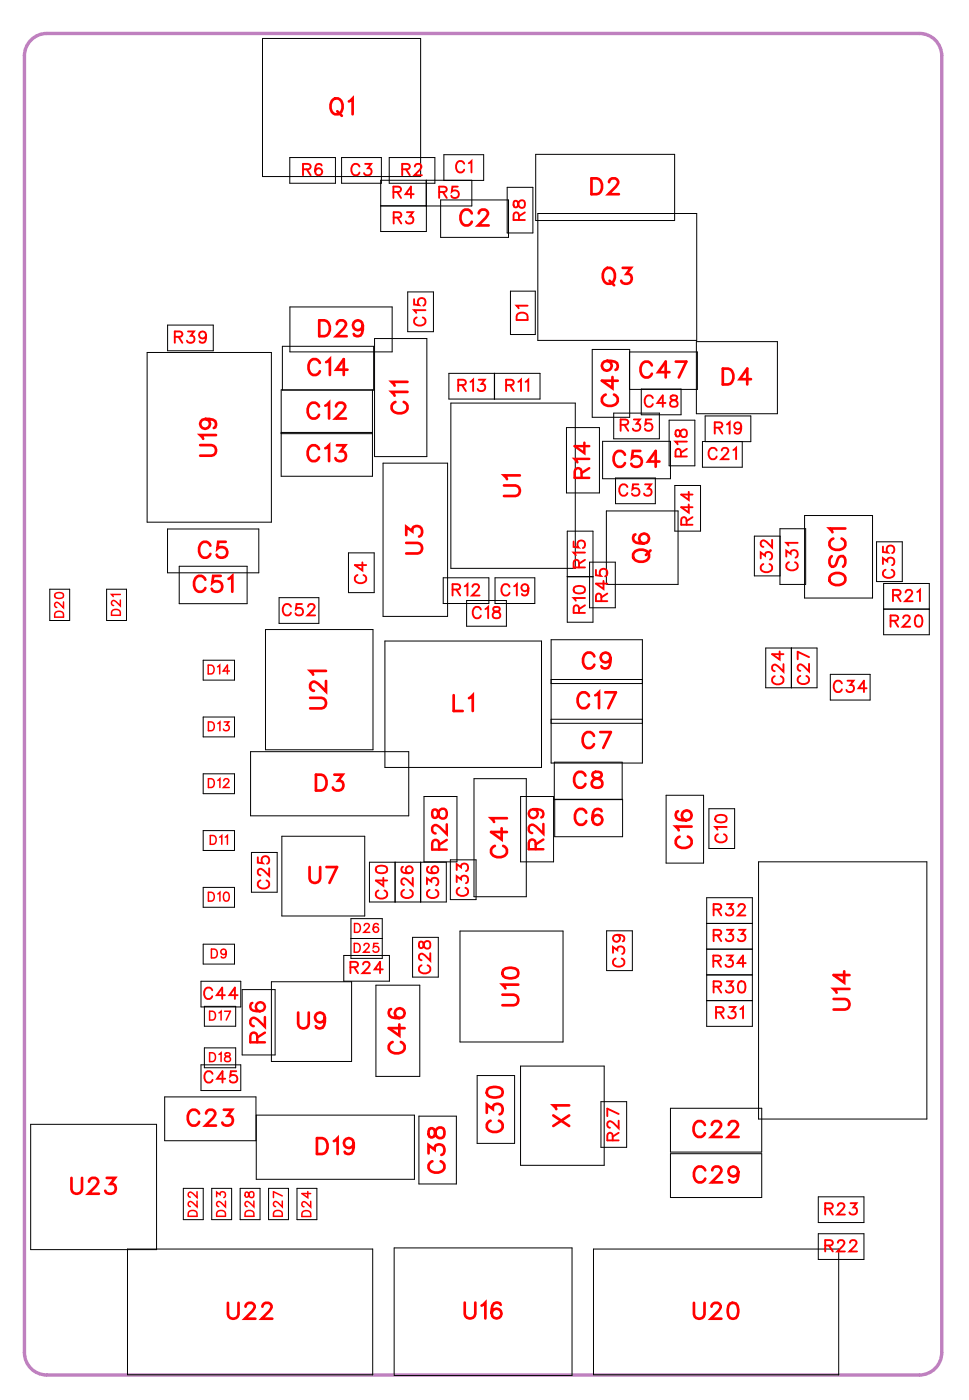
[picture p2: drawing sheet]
<svg xmlns="http://www.w3.org/2000/svg" width="43mm" height="63mm" viewBox="0 0 43 63" stroke-linecap="round" stroke-linejoin="round" font-family="sans-serif">
<path d="M1.4 1.8l.3-.2 .4-.1h39a1 1 0 0 1 1 1v58a1 1 0 0 1-1 1h-39a1 1 0 0 1-1-1v-58l.1-.4z" fill="none" stroke="#bf80bf" stroke-width=".15"/>
<g fill="none" stroke="#000" stroke-width=".04">
<path d="M6.6 15.8h5.5v7.6h-5.5zM7.5 14.5h2v1.2h-2zM11.7 1.7h7.1v6.2h-7.1zM12.6 17.4h4v3.9h-4zM12.6 19.4h4M12.6 19.3h4M12.6 15.5h4.1v1.9h-4.1zM13 7h2v1.2h-2zM13 13.7h4.5v2h-4.5zM15.3 7h1.7v1.2h-1.7zM16.7 15.1h2.4v5.3h-2.4zM17.4 7h2v1.2h-2z"/>
<path d="M18.2 13.1h1.2v1.7h-1.2zM19 8.1l.1 2.3h-2.1v-2.3h4.6v-1.2h-1.8v1.2M19.7 8.9h3v1.7h-3zM20.1 16.7h4v1.1h-4zM20.2 18h5.5v7.4h-5.5zM21.1 8.1v1.1h-4.1M22.1 16.7v1.1M22.7 8.4h1.1v2h-1.1zM22.8 13h1.1v2h-1.1zM23.9 6.9h6.3v3h-6.3zM24 9.5h7.1v5.7h-7.1zM25.3 19.1h1.5v2.9h-1.5z"/>
<path d="M26.5 15.6h1.6v3.1h-1.6zM26.9 19.7h3.1v1.7h-3.1zM27.4 18.5h2.1v1.1h-2.1zM28.1 15.7h3.1v1.7h-3.1M28.7 17.4h1.7v1.2h-1.7zM29.9 18.8h1.2v2h-1.2zM31.1 15.3h3.6v3.2h-3.6zM33.2 19.7v1.2h-1.8v-1.2l2.2 .1v-1.2h-2.1v1.2M2.2 26.4h.9v1.4h-.9zM4.8 26.4h.9v1.4h-.9zM7.5 23.7h4.1v1.9h-4.1zM8 25.3h3v1.7h-3z"/>
<path d="M9.1 29.5h1.4v.9h-1.4zM9.1 32.1h1.4v.9h-1.4zM9.1 34.6h1.4v.9h-1.4zM9.1 37.1h1.4v.9h-1.4zM9.1 39.7h1.4v.9h-1.4zM11.2 33.6h7.1v2.9h-7.1zM11.2 38.1h1.2v1.8h-1.2zM11.9 28.2h4.8v5.3h-4.8zM12.5 26.7h1.8v1.2h-1.8zM12.6 37.4h3.7v3.6h-3.7zM15.6 24.7h1.1v1.8h-1.1zM17.1 20.7h2.9v6.9h-2.9z"/>
<path d="M17.2 28.7h7v5.6h-7zM17.7 38.6v1.7M18.8 38.6v1.7M19 38.5v-2.9h1.4v2.9l-3.9 .1v1.7h3.4v-1.7M19.8 25.8h2.1v1.2h-2.1zM20.1 38.5h1.2v1.7h-1.2zM20.9 26.9h1.7v1.1h-1.7zM21.2 34.8h2.3v5.3h-2.3zM22.1 25.8h1.8v1.2h-1.8zM23.3 35.6h1.4v2.9h-1.4zM24.6 28.6h4.1v5.5h-4.1zM24.6 32.2h4.1"/>
<path d="M24.6 30.6h4.1M24.6 32.3h4.1M24.6 30.4h4.1M24.8 35.8l3-.1v1.7h-3v-3.3h3v1.7M25.4 23.8h1.1v4h-1.1zM25.4 25.8h1.1M26.4 25.1h1.1v2.1h-1.1zM27.1 22.9h3.2v3.2h-3.2zM27.5 21.4h1.8v1.1h-1.8zM29.8 35.6h1.6v3h-1.6zM30.2 21.7h1.1v2.1h-1.1zM31.7 36.2h1.1v1.7h-1.1z"/>
<path d="M33.9 38.5h7.5v11.5h-7.5zM34.2 29h2.3v1.8h-2.3zM34.9 23.6h1.1v2.5h-1.1zM34.9 24h-1.2v1.8h1.2M35.4 29v1.8M36 23.1h3v3.6h-3zM37.1 30.2h1.8v1.1h-1.8zM39.2 24.2h1.1v1.8h-1.1zM39.5 26.1h2v2.3h-2zM39.5 27.2h2M1.4 50.3h5.6v5.6h-5.6zM5.7 55.9h11v5.6h-11z"/>
<path d="M7.4 49.1h4v1.9h-4zM8.2 53.1h.9v1.4h-.9zM9 43.9h1.8v1.1h-1.8zM9 47.6h1.8v1.2h-1.8zM9.1 42.2h1.4v.9h-1.4zM9.1 45h1.4v.9h-1.4zM9.1 46.9h1.4v.9h-1.4zM9.5 53.1h.9v1.4h-.9zM10.7 53.1h.9v1.4h-.9zM10.8 44.3h1.5v2.9h-1.5zM11.5 49.9h7v2.8h-7zM12 53.1h.9v1.4h-.9z"/>
<path d="M12.1 43.9h3.6v3.6h-3.6zM13.3 53.1h.9v1.4h-.9zM15.4 42.7h2v1.2h-2zM15.7 41.1h1.4v1.8h-1.4zM15.7 42h1.4M16.8 44.1h2v4h-2zM17.6 55.8h8v5.7h-8zM18.4 41.9h1.2v1.8h-1.2zM18.7 49.9h1.7v3.1h-1.7zM20.6 41.6h4.6v5h-4.6zM21.3 48.1h1.7v3h-1.7zM23.3 47.7h3.7v4.4h-3.7z"/>
<path d="M26.5 55.9h11v5.6h-11zM26.9 49.3h1.1v2h-1.1zM27.1 41.6h1.2v1.8h-1.2zM30 49.6h4v1.9h-4zM30 51.6h4v2h-4zM31.6 40.1h2v5.8h-2zM31.6 44.8h2M31.6 43.6h2M31.6 41.3h2M31.6 42.5h2M36.6 53.5h2v1.2h-2zM36.6 55.2h2v1.1h-2z"/>
</g>
<g fill="none" stroke="#f00" stroke-width=".08">
<path d="M7.8 15.1l.3-.1 .1-.1-.4-.1v.5M8 15.1l.2 .2M8.4 14.8h.3l-.2 .2a.18 .18 0 0 1 .2 .3 .17 .17 0 0 1-.3-.1M9.2 15a.16 .16 0 0 1-.2 .1 .16 .16 0 0 1-.1-.2 .16 .16 0 0 1 .3 0l-.1 .4h-.2M13.5 7.6l.3-.1 .1-.1-.4-.1v.5M13.7 7.6l.2 .2M14.4 7.4a.22 .22 0 0 0-.3 .2 .22 .22 0 0 0 .3 .2 .16 .16 0 0 0-.1-.3 .16 .16 0 0 0-.2 .2M16.1 7.4a.19 .19 0 0 0-.2-.1 .19 .19 0 0 0-.2 .2v.1a.19 .19 0 0 0 .2 .2 .19 .19 0 0 0 .2-.1M16.3 7.3h.3l-.2 .2a.18 .18 0 0 1 .2 .3 .17 .17 0 0 1-.3-.1M17.6 8.6h.3v-.2l-.3-.1v.6M17.6 9.7h.3v-.1l-.3-.1v.5M17.8 8.6l.1 .3"/>
<path d="M17.8 9.7l.1 .3M18 7.6l.3-.1v-.1l-.3-.1v.5M18.1 7.6l.2 .2M18.2 9.5h.3l-.2 .2a.17 .17 0 0 1 .1 .3 .17 .17 0 0 1-.3-.1M18.5 8.7h-.4l.3-.4v.6M18.5 13.4v.2h.2a.18 .18 0 0 1 0-.2 .18 .18 0 0 1 .3 0 .18 .18 0 0 1-.1 .3M18.5 7.4l.2-.1 .1 .2-.3 .3h.4M18.6 14.2a.19 .19 0 0 0-.1 .2 .19 .19 0 0 0 .2 .2h.1a.19 .19 0 0 0 .2-.2 .19 .19 0 0 0-.1-.2M19 13.9h-.5l.1 .1M19.6 8.6h.3l.1-.2-.4-.1v.6M19.8 8.6l.2 .3M20.5 8.3h-.3v.3a.18 .18 0 0 1 .3 0 .18 .18 0 0 1-.1 .2 .18 .18 0 0 1-.2 0"/>
<path d="M20.5 17.2h.3v-.1l-.3-.1v.5M20.7 17.2l.1 .3M20.7 7.3a.19 .19 0 0 0-.2-.1 .19 .19 0 0 0-.1 .2v.1a.19 .19 0 0 0 .1 .2 .19 .19 0 0 0 .2-.1M21 7.3l.1-.1v.5M21 17.1l.1-.1v.5M21.4 17h.3l-.2 .2a.17 .17 0 0 1 .1 .2 .17 .17 0 0 1-.3 0M22.6 17.2h.3l.1-.1-.4-.1v.5M22.8 17.2l.2 .3M23 9v.2l.1 .1 .2-.3a.17 .17 0 0 1 .2 .1 .17 .17 0 0 1-.2 .2l-.2-.3zM23.2 14h.3l.1 .3h-.5zM23.2 17.1l.1-.1v.5M23.2 9.8v-.3h-.2v.3h.5"/>
<path d="M23.5 9.5l-.3 .2M23.5 17.1l.1-.1v.5M23.6 13.7h-.5l.1 .1M27.7 19h.3l.1-.1-.4-.1v.5M27.9 19l.2 .3M28.3 18.8h.3l-.1 .2a.17 .17 0 0 1 .1 .2 .17 .17 0 0 1-.3 0M29.1 18.8h-.2l-.1 .2a.18 .18 0 0 1 .3 0 .18 .18 0 0 1 0 .2 .18 .18 0 0 1-.3 0M29.2 17.8a.19 .19 0 0 0-.2-.1 .19 .19 0 0 0-.2 .2v.1a.19 .19 0 0 0 .2 .2 .19 .19 0 0 0 .2-.1M29.7 18h-.3l.2-.3v.5M30 17.7v.2l.3 .1a.17 .17 0 0 1-.2 .2 .17 .17 0 0 1-.2-.2l.4-.2-.1-.1zM30.2 19.3v.2h.1l.2-.3a.17 .17 0 0 1 .2 .2 .17 .17 0 0 1-.2 .1l-.1-.2zM30.7 19.8h-.5l.1 .1"/>
<path d="M31.9 19.1h.3l.1-.1-.4-.1v.5M32.1 19.1l.2 .3M32.5 19l.1-.1v.5M33.1 19.1a.16 .16 0 0 1-.2 .1 .16 .16 0 0 1 0-.3 .16 .16 0 0 1 .2 .1v.4l-.3-.1M11.5 38.3v.3h.2a.18 .18 0 0 1 0-.3 .18 .18 0 0 1 .3 .1 .18 .18 0 0 1-.1 .2M11.6 39.4a.19 .19 0 0 0-.1 .2 .19 .19 0 0 0 .2 .1h.1a.19 .19 0 0 0 .2-.1 .19 .19 0 0 0-.1-.2M12 38.8v.4l-.3-.3-.2 .1 .1 .1M13 27.1a.19 .19 0 0 0-.2-.1 .19 .19 0 0 0-.2 .2v.1a.19 .19 0 0 0 .2 .2 .19 .19 0 0 0 .2-.1M13.5 27h-.2l-.1 .2a.18 .18 0 0 1 .3 0 .18 .18 0 0 1 0 .3 .18 .18 0 0 1-.3-.1M13.8 27.1l.2-.1 .1 .2-.4 .3h.4M16 25.7a.19 .19 0 0 0-.1 .2 .19 .19 0 0 0 .2 .2h.1a.19 .19 0 0 0 .2-.2 .19 .19 0 0 0-.2-.2M16.2 25.2v.3l-.3-.2h.5"/>
<path d="M16.8 38.8a.25 .25 0 0 1 .3-.1 .25 .25 0 0 1 .2 .3 .25 .25 0 0 1-.3 .1 .25 .25 0 0 1-.2-.3zM16.9 39.8a.19 .19 0 0 0-.1 .2 .19 .19 0 0 0 .2 .2h.1a.19 .19 0 0 0 .2-.2 .19 .19 0 0 0-.1-.2M17.1 39.3v.3l-.3-.2h.5M18 38.8a.22 .22 0 0 0 .2 .3 .22 .22 0 0 0 .2-.3 .16 .16 0 0 0-.3 0 .18 .18 0 0 0 .2 .3M18.1 39.8a.19 .19 0 0 0-.2 .2 .19 .19 0 0 0 .2 .2h.2a.19 .19 0 0 0 .1-.2 .19 .19 0 0 0-.1-.2M18.4 39.3v.3l-.3-.3-.2 .1 .2 .2M19.1 39.5v-.2l.2 .1a.17 .17 0 0 1 .3-.1 .17 .17 0 0 1-.1 .3M19.2 38.8h-.1a.22 .22 0 0 0 .2 .3 .22 .22 0 0 0 .2-.3 .16 .16 0 0 0-.2 0 .16 .16 0 0 0 .1 .3M19.2 39.8a.19 .19 0 0 0-.1 .2 .19 .19 0 0 0 .2 .2h.1a.19 .19 0 0 0 .2-.2 .19 .19 0 0 0-.1-.2M20.2 26.4l.3-.1 .1-.1-.4-.1v.5M20.4 26.4l.2 .2M20.4 39.5v-.3l.2 .1a.17 .17 0 0 1 .3-.1 .17 .17 0 0 1-.1 .3"/>
<path d="M20.4 38.9v-.3l.2 .2a.17 .17 0 0 1 .3-.1 .17 .17 0 0 1-.1 .3M20.5 39.7a.19 .19 0 0 0-.1 .2 .19 .19 0 0 0 .2 .2h.1a.19 .19 0 0 0 .2-.2 .19 .19 0 0 0-.1-.2M20.8 26.2l.1-.1v.5M21.1 26.2l.2-.1 .1 .2-.3 .3h.3M21.5 27.3a.19 .19 0 0 0-.2-.2 .19 .19 0 0 0-.2 .2v.2a.19 .19 0 0 0 .2 .2 .19 .19 0 0 0 .2-.2M21.7 27.2l.1-.1v.6M22.1 27.2v.1l.3 .2a.17 .17 0 0 1-.2 .2 .17 .17 0 0 1-.2-.2l.3-.2v-.1zM22.8 26.2a.19 .19 0 0 0-.2-.1 .19 .19 0 0 0-.2 .2v.1a.19 .19 0 0 0 .2 .2 .19 .19 0 0 0 .2-.1M23 26.2l.1-.1v.5M23.6 26.3a.16 .16 0 0 1-.2 .1 .16 .16 0 0 1-.1-.2 .16 .16 0 0 1 .3 0l-.1 .4h-.2M25.6 24.2v.3h.3a.18 .18 0 0 1 0-.3 .18 .18 0 0 1 .2 0 .18 .18 0 0 1 0 .3M25.7 26.3a.25 .25 0 0 1 .3-.1 .25 .25 0 0 1 .1 .3 .25 .25 0 0 1-.3 .1 .25 .25 0 0 1-.1-.3z"/>
<path d="M25.9 27.4v-.3h-.2l-.1 .3h.5M25.9 25.4v-.3l-.2-.1-.1 .4h.5M26.1 26.7h-.5l.1 .2M26.1 24.7h-.5l.1 .1M26.1 27.1l-.2 .1M26.1 25l-.2 .2M26.6 25.5v.2l.3 .1a.18 .18 0 0 1-.1-.3 .18 .18 0 0 1 .3 0 .18 .18 0 0 1-.1 .3M26.9 26.9v-.3l-.2-.1-.1 .4h.5M27 26v.3l-.4-.2h.5M27.1 26.5l-.2 .2M28 21.8a.19 .19 0 0 0-.2-.1 .19 .19 0 0 0-.1 .2v.1a.19 .19 0 0 0 .1 .2 .19 .19 0 0 0 .2-.2M28.5 21.7h-.2v.2a.18 .18 0 0 1 .2 0 .18 .18 0 0 1 0 .2 .18 .18 0 0 1-.3 0"/>
<path d="M28.8 21.7h.3l-.1 .2a.17 .17 0 0 1 .1 .2 .17 .17 0 0 1-.3 0M30.4 20.4v-.3h-.1l-.1 .3h.5M30.7 23.5v-.3l-.2-.1-.1 .4h.6M30.7 20.1l-.3 .1M30.8 22.6v.3l-.4-.2h.6M30.8 22v.4l-.4-.3h.6M31 23.1l-.3 .2M32 36.5a.25 .25 0 0 1 .3-.1 .25 .25 0 0 1 .2 .3 .25 .25 0 0 1-.4 .1 .25 .25 0 0 1-.1-.3zM32 20.1a.19 .19 0 0 0-.2-.1 .19 .19 0 0 0-.1 .2v.1a.19 .19 0 0 0 .1 .2 .19 .19 0 0 0 .2-.1M32.1 37.3a.19 .19 0 0 0-.1 .2 .19 .19 0 0 0 .2 .2h.1a.19 .19 0 0 0 .2-.2 .19 .19 0 0 0-.1-.2M32.3 20.1l.2-.1 .1 .2-.4 .3h.4M32.5 37h-.5l.1 .1"/>
<path d="M32.8 20.1l.1-.1v.5M34 25v-.3l.2 .2a.18 .18 0 0 1 .3-.2 .17 .17 0 0 1-.1 .3M34.1 25.2a.19 .19 0 0 0-.1 .2 .19 .19 0 0 0 .2 .2h.1a.19 .19 0 0 0 .2-.2 .19 .19 0 0 0-.1-.2M34.5 24.1v.4l-.4-.3-.1 .1 .1 .2M34.6 30.2a.19 .19 0 0 0-.1 .3 .19 .19 0 0 0 .2 .1h.1a.19 .19 0 0 0 .2-.1 .19 .19 0 0 0-.1-.3M34.8 29.1v.4l-.3-.2h.5M35 29.7v.3l-.3-.3-.2 .1 .1 .2M35.1 24.9v-.3l.2 .2a.18 .18 0 0 1 .3-.2 .17 .17 0 0 1 0 .3M35.3 25.1a.19 .19 0 0 0-.2 .3 .19 .19 0 0 0 .2 .1h.2a.19 .19 0 0 0 .2-.1 .19 .19 0 0 0-.2-.3M35.7 24.3h-.6l.1 .1M35.8 30.2a.19 .19 0 0 0-.1 .2 .19 .19 0 0 0 .1 .2h.2a.19 .19 0 0 0 .2-.2 .19 .19 0 0 0-.2-.2M36.2 29.7v.3l-.4-.3-.1 .1 .1 .2"/>
<path d="M36.2 29.4l-.5-.3v.4M37.6 30.6a.19 .19 0 0 0-.2-.2 .19 .19 0 0 0-.1 .2v.2a.19 .19 0 0 0 .1 .2 .19 .19 0 0 0 .2-.2M37.9 30.4h.2l-.1 .2a.17 .17 0 0 1 .1 .3 .17 .17 0 0 1-.3 0M38.7 30.8h-.3l.2-.4v.6M39.5 25.2v-.2l.2 .1a.17 .17 0 0 1 .2-.1 .17 .17 0 0 1 0 .3M39.5 24.4v.3h.2a.18 .18 0 0 1 0-.3 .18 .18 0 0 1 .2 .1 .18 .18 0 0 1 0 .2M39.6 25.5a.19 .19 0 0 0-.1 .2 .19 .19 0 0 0 .2 .1h.1a.19 .19 0 0 0 .2-.1 .19 .19 0 0 0-.2-.2M39.8 27.8l.3-.1v-.1l-.3-.1v.5M39.9 26.6h.3l.1-.1-.4-.1v.5M40 27.8l.1 .2M40.1 26.6l.2 .3M40.4 27.6l.2-.1 .1 .2-.4 .3h.4"/>
<path d="M40.5 26.5l.2-.1 .1 .1-.3 .4h.3M41 27.5a.23 .23 0 0 1 .2 .3 .23 .23 0 0 1-.2 .2l-.1-.2zM41 26.5l.1-.1v.5M9.5 44.3a.19 .19 0 0 0-.2-.1 .19 .19 0 0 0-.2 .2v.1a.19 .19 0 0 0 .2 .2 .19 .19 0 0 0 .2-.1M9.5 48a.19 .19 0 0 0-.2-.1 .19 .19 0 0 0-.2 .2v.1a.19 .19 0 0 0 .2 .2 .19 .19 0 0 0 .2-.1M10.1 44.5h-.4l.2-.3v.5M10.1 48.2h-.4l.2-.3v.5M10.6 47.9h-.3v.2a.18 .18 0 0 1 .3 0 .18 .18 0 0 1-.1 .3 .18 .18 0 0 1-.2-.1M10.6 44.5h-.3l.2-.3v.5M15.7 43.3l.3-.1v-.1l-.3-.1v.5M15.8 43.3l.2 .2M16.2 43.1l.2-.1 .1 .2-.3 .3h.3"/>
<path d="M17.1 43.4h-.4l.3-.4v.5M18.7 42.1v.3h.1l.3-.3a.17 .17 0 0 1 .1 .2 .17 .17 0 0 1-.1 .1l-.2-.3zM18.8 43.2a.19 .19 0 0 0-.1 .2 .19 .19 0 0 0 .2 .1h.1a.19 .19 0 0 0 .2-.1 .19 .19 0 0 0-.1-.2M19.2 42.6v.4l-.3-.3h-.2l.1 .2M27.4 51v-.3h-.2l-.1 .3h.6M27.4 42.6v-.2l.2 .1a.17 .17 0 0 1 .3-.1 .17 .17 0 0 1-.1 .3M27.5 42.9a.19 .19 0 0 0-.1 .2 .19 .19 0 0 0 .2 .1h.1a.19 .19 0 0 0 .2-.1 .19 .19 0 0 0-.1-.2M27.6 41.8a.16 .16 0 0 1 .1 .2 .16 .16 0 0 1-.2 .1 .16 .16 0 0 1 0-.3l.4 .1-.1 .2M27.7 50.1v.4l-.4-.4-.2 .1 .2 .2M27.7 50.7l-.3 .1M27.7 49.8l-.6-.2v.3M31.9 43h.3v-.2l-.3-.1v.5"/>
<path d="M31.9 44.1h.3v-.1l-.3-.1v.5M31.9 40.7h.3v-.2l-.3-.1v.5M31.9 41.8h.3v-.1l-.3-.1v.5M32 45.3h.3v-.2l-.3-.1v.5M32.1 43l.1 .2M32.1 44.1l.1 .3M32.1 40.7l.1 .2M32.1 41.8l.1 .3M32.2 45.3l.1 .2M32.5 42.7h.2l-.1 .2a.17 .17 0 0 1 .1 .3 .17 .17 0 0 1-.3-.1M32.5 43.9h.3l-.2 .2a.17 .17 0 0 1 .1 .3 .17 .17 0 0 1-.3-.1M32.5 40.4h.3l-.2 .2a.17 .17 0 0 1 .1 .3 .17 .17 0 0 1-.3-.1"/>
<path d="M32.5 41.6h.3l-.2 .2a.17 .17 0 0 1 .1 .3 .17 .17 0 0 1-.3-.1M32.6 45h.3l-.2 .2a.17 .17 0 0 1 .1 .3 .17 .17 0 0 1-.3-.1M33 40.6l.2-.2 .1 .2-.3 .3h.3M33 41.6h.3l-.1 .2a.17 .17 0 0 1 .1 .3 .17 .17 0 0 1-.3-.1M33.1 43.9a.23 .23 0 0 1 .2 .2 .23 .23 0 0 1-.2 .3l-.1-.2zM33.1 45.1l.1-.1v.5M33.3 43.1h-.3l.2-.4v.5M36.9 55.7h.3v-.1l-.3-.1v.5M36.9 54.1l.3-.1v-.1l-.3-.1v.5M37.1 55.7l.1 .3M37.1 54.1l.1 .2M37.4 55.6l.2-.1 .1 .1-.3 .4h.4"/>
<path d="M37.4 53.9l.2-.1 .1 .2-.3 .3h.4M38 55.6l.2-.1 .1 .1-.3 .4h.3M38 53.8h.3l-.2 .2a.18 .18 0 0 1 .2 .3 .17 .17 0 0 1-.3-.1"/>
</g>
<g fill="none" stroke="#f00" stroke-width=".12">
<path d="M8.9 19.9h.6l.2 .2-.1 .2-.7 .1M9.2 18.7a.22 .22 0 0 1 .2 .3 .22 .22 0 0 1-.4 .1 .22 .22 0 0 1 0-.3l.2-.1a.34 .34 0 0 1 .5 .3l-.1 .1M9.7 19.5h-.8l.2 .1M14.3 18.2a.26 .26 0 0 0-.3-.2 .26 .26 0 0 0-.2 .3v.1a.26 .26 0 0 0 .2 .3 .26 .26 0 0 0 .3-.1M14.3 14.3h.2a.38 .38 0 0 1 .3 .4 .38 .38 0 0 1-.3 .3h-.2zM14.3 16.2a.26 .26 0 0 0-.3-.1 .26 .26 0 0 0-.2 .2v.2a.26 .26 0 0 0 .2 .3 .26 .26 0 0 0 .3-.2M14.5 18.1l.2-.1v.7M14.6 16.2l.1-.1v.7M14.8 4.5l.1-.1a.33 .33 0 0 1 .4 .4 .33 .33 0 0 1-.4 .3l-.1-.3zM15 18.2l.2-.2h.1l.1 .1-.1 .3-.3 .3h.5M15.1 14.5l.1-.2h.1l.2 .2-.1 .2-.4 .3h.5M15.1 19.9h.3l-.2 .3a.24 .24 0 0 1 .2 .4 .24 .24 0 0 1-.4-.1"/>
<path d="M15.1 5l.2 .2M15.5 16.5h-.5l.4-.4v.7M15.6 4.5l.2-.1v.7M16.2 14.6a.22 .22 0 0 1-.3 .2 .22 .22 0 0 1-.1-.4 .22 .22 0 0 1 .4 0v.2a.34 .34 0 0 1-.3 .4l-.1-.1M17.7 18a.26 .26 0 0 0-.2 .3 .26 .26 0 0 0 .3 .2h.1a.26 .26 0 0 0 .3-.2 .26 .26 0 0 0-.2-.3M18.2 17.5h-.7l.1 .2M18.2 17.1h-.7l.1 .1M21.1 9.5a.26 .26 0 0 0-.3-.1 .26 .26 0 0 0-.2 .2v.2a.26 .26 0 0 0 .2 .3 .26 .26 0 0 0 .3-.2M21.4 9.5l.1-.1h.2l.1 .1-.1 .2-.3 .4h.4M26.4 8h.3a.38 .38 0 0 1 .2 .3 .38 .38 0 0 1-.2 .4h-.3zM27 12.1l.1-.1a.33 .33 0 0 1 .4 .3 .33 .33 0 0 1-.4 .4l-.2-.3zM27.1 17.6a.26 .26 0 0 0-.2 .3 .26 .26 0 0 0 .3 .3h.1a.26 .26 0 0 0 .3-.3 .26 .26 0 0 0-.2-.3"/>
<path d="M27.1 16.1a.22 .22 0 0 1 .2 .3 .22 .22 0 0 1-.3 .1 .22 .22 0 0 1 0-.3l.1-.1a.34 .34 0 0 1 .5 .3l-.1 .1M27.2 8.1l.2-.1h.1l.1 .1-.1 .2-.3 .4h.5M27.2 12.6l.2 .2M27.4 16.9v.5l-.5-.4h.7M27.8 12h.4l-.2 .3a.24 .24 0 0 1 .2 .3 .24 .24 0 0 1-.4 0M29.1 16.3a.26 .26 0 0 0-.3-.1 .26 .26 0 0 0-.2 .2v.2a.26 .26 0 0 0 .2 .3 .26 .26 0 0 0 .3-.2M29.9 16.6h-.5l.4-.4v.7M30.2 16.2h.5l-.4 .7M32.3 16.5h.2a.38 .38 0 0 1 .3 .3 .38 .38 0 0 1-.3 .4h-.2zM33.6 17h-.5l.3-.5v.7M9.2 25.9a.26 .26 0 0 0-.3-.1 .26 .26 0 0 0-.2 .2v.2a.26 .26 0 0 0 .2 .3 .26 .26 0 0 0 .3-.2M9.4 24.4a.26 .26 0 0 0-.3-.2 .26 .26 0 0 0-.2 .3v.2a.26 .26 0 0 0 .2 .2 .26 .26 0 0 0 .3-.1"/>
<path d="M9.9 25.8h-.4v.3a.25 .25 0 0 1 .4 0 .25 .25 0 0 1-.1 .3 .25 .25 0 0 1-.3-.1M10.1 24.2h-.3l-.1 .3a.25 .25 0 0 1 .4 0 .25 .25 0 0 1 0 .4 .25 .25 0 0 1-.4-.1M10.2 25.9l.2-.1v.7M13.8 38.8v.5l.2 .2 .3-.1v-.6M13.9 31.2h.5l.2 .2-.1 .2-.6 .1M14.1 34.6h.3a.38 .38 0 0 1 .2 .4 .38 .38 0 0 1-.2 .4h-.3zM14.3 20.1a.26 .26 0 0 0-.3-.2 .26 .26 0 0 0-.2 .3v.2a.26 .26 0 0 0 .2 .2 .26 .26 0 0 0 .3-.1M14.5 20l.2-.1v.7M14.6 30.5v.4l-.4-.3-.2-.1-.1 .1v.2l.1 .1M14.6 30h-.7l.1 .2M14.6 38.8h.5l-.4 .7M14.9 34.6h.4l-.2 .3a.24 .24 0 0 1 .2 .4 .24 .24 0 0 1-.4-.1"/>
<path d="M18.2 24.3h.5l.2 .2-.1 .2-.6 .1M18.2 23.9v-.3l.2 .2a.24 .24 0 0 1 .4-.2 .24 .24 0 0 1-.1 .4M20.3 31.1v.7h.4M21 31.2l.1-.1v.7M22.1 37.8a.26 .26 0 0 0-.2 .3 .26 .26 0 0 0 .3 .2h.2a.26 .26 0 0 0 .3-.2 .26 .26 0 0 0-.2-.3M22.4 37v.5l-.5-.3h.8M22.5 21.7h.5l.2 .2-.1 .3h-.6M22.7 36.6h-.8l.2 .2M23.2 21.3h-.7l.2 .1M26.2 34.7a.26 .26 0 0 0-.3-.2 .26 .26 0 0 0-.2 .3v.2a.26 .26 0 0 0 .2 .2 .26 .26 0 0 0 .3-.1M26.2 36.3a.26 .26 0 0 0-.3-.1 .26 .26 0 0 0-.2 .3v.1a.26 .26 0 0 0 .2 .3 .26 .26 0 0 0 .3-.2M26.3 31.1a.26 .26 0 0 0-.3-.1 .26 .26 0 0 0-.2 .2v.2a.26 .26 0 0 0 .2 .3 .26 .26 0 0 0 .3-.2"/>
<path d="M26.5 34.6v.2l.3 .1 .1 .1a.24 .24 0 0 1-.2 .2 .24 .24 0 0 1-.3-.2l.5-.3v-.1zM26.5 32.9a.26 .26 0 0 0-.2-.2 .26 .26 0 0 0-.3 .3v.2a.26 .26 0 0 0 .3 .3 .26 .26 0 0 0 .2-.2M26.6 29.4a.26 .26 0 0 0-.3-.2 .26 .26 0 0 0-.2 .3v.1a.26 .26 0 0 0 .2 .3 .26 .26 0 0 0 .3-.2M26.6 31.1l.2-.1v.7M26.8 32.7h.5l-.3 .8M26.9 36.3v-.1a.35 .35 0 0 0-.5 .3 .35 .35 0 0 0 .3 .4 .22 .22 0 0 0 .2-.2 .22 .22 0 0 0-.2-.3 .22 .22 0 0 0-.2 .3M27.1 31h.4l-.3 .7M27.3 29.4a.22 .22 0 0 1-.3 .2 .22 .22 0 0 1-.1-.3 .22 .22 0 0 1 .4 0v.1a.34 .34 0 0 1-.3 .5l-.1-.1M27.9 20.3a.26 .26 0 0 0-.3-.1 .26 .26 0 0 0-.2 .2v.2a.26 .26 0 0 0 .2 .3 .26 .26 0 0 0 .3-.2M28.4 24.7a.35 .35 0 0 1 .4-.1 .35 .35 0 0 1 .2 .4 .33 .33 0 0 1-.5 .1 .33 .33 0 0 1-.1-.4zM28.4 23.9h-.1a.35 .35 0 0 0 .3 .5 .35 .35 0 0 0 .4-.3 .22 .22 0 0 0-.2-.2 .22 .22 0 0 0-.2 .2 .22 .22 0 0 0 .2 .2M28.6 20.2h-.3l-.1 .3a.25 .25 0 0 1 .4 0 .25 .25 0 0 1 0 .3 .25 .25 0 0 1-.4-.1"/>
<path d="M29.1 24.6l-.2 .2M29.5 20.6h-.5l.3-.4v.7M30.3 36.3h-.1a.35 .35 0 0 0 .3 .4 .35 .35 0 0 0 .4-.2 .22 .22 0 0 0-.2-.3 .22 .22 0 0 0-.2 .3 .22 .22 0 0 0 .2 .2M30.4 37.4a.26 .26 0 0 0-.2 .3 .26 .26 0 0 0 .3 .2h.1a.26 .26 0 0 0 .3-.2 .26 .26 0 0 0-.2-.3M30.9 37h-.7l.1 .1M37.2 25.7a.35 .35 0 0 1 .4-.1 .35 .35 0 0 1 .1 .4 .33 .33 0 0 1-.4 .2 .33 .33 0 0 1-.1-.5zM37.2 24.9l-.1 .1 .1 .3h.1l.3-.4h.1l.1 .1-.1 .3M37.2 24.1a.26 .26 0 0 0-.1 .3 .26 .26 0 0 0 .2 .2h.2a.26 .26 0 0 0 .3-.2 .26 .26 0 0 0-.2-.3M37.8 23.6h-.7l.1 .2M3.2 52.7v.5l.2 .2 .2-.1 .1-.6M4 52.9l.1-.2h.2l.1 .1-.1 .3-.4 .3h.5M4.8 52.7h.3l-.2 .3a.24 .24 0 0 1 .2 .3 .24 .24 0 0 1-.4 0"/>
<path d="M8.9 49.8a.26 .26 0 0 0-.3-.2 .26 .26 0 0 0-.2 .3v.2a.26 .26 0 0 0 .2 .2 .26 .26 0 0 0 .3-.1M9.2 49.8l.1-.2h.2l.1 .2-.1 .2-.3 .3h.5M10 49.6h.4l-.2 .3a.24 .24 0 0 1 .1 .4 .24 .24 0 0 1-.4-.1M10.2 58.3v.5l.2 .2 .2-.1 .1-.6M11 58.4l.1-.1h.1l.2 .1-.1 .2-.4 .4h.5M11.7 58.4l.2-.1h.1l.1 .1-.1 .2-.3 .4h.5M13.3 45.3v.5l.2 .2 .3-.1v-.6M14.2 50.9h.2a.38 .38 0 0 1 .2 .4 .38 .38 0 0 1-.2 .3h-.2zM14.5 45.5a.22 .22 0 0 1-.3 .2 .22 .22 0 0 1-.1-.3 .22 .22 0 0 1 .4 0v.1a.34 .34 0 0 1-.3 .5l-.1-.1M14.9 51l.2-.1v.7M15.8 51.1a.22 .22 0 0 1-.3 .2 .22 .22 0 0 1-.1-.3 .22 .22 0 0 1 .4 0v.1a.34 .34 0 0 1-.3 .5l-.1-.1M17.5 45.1l-.1 .1a.35 .35 0 0 0 .3 .4 .35 .35 0 0 0 .4-.3 .22 .22 0 0 0-.2-.2 .22 .22 0 0 0-.3 .2 .22 .22 0 0 0 .2 .2"/>
<path d="M17.5 46.6a.26 .26 0 0 0-.1 .3 .26 .26 0 0 0 .2 .2h.2a.26 .26 0 0 0 .3-.2 .26 .26 0 0 0-.2-.3M17.8 45.8v.5l-.4-.3h.7M19.2 51.6v-.4l.2 .2a.24 .24 0 0 1 .4-.2 .25 .25 0 0 1-.1 .5M19.2 50.5v.3l.1 .1 .3-.5a.24 .24 0 0 1 .3 .3 .24 .24 0 0 1-.3 .2l-.1-.1-.1-.3zM19.3 51.9a.26 .26 0 0 0-.1 .3 .26 .26 0 0 0 .2 .2h.2a.26 .26 0 0 0 .3-.2 .26 .26 0 0 0-.2-.3M20.8 58.3v.5l.2 .2 .2-.1v-.6M21.5 58.4l.2-.1v.7M21.8 49.8v-.4l.2 .2a.24 .24 0 0 1 .4-.2 .24 .24 0 0 1-.1 .4M21.8 48.7l.3-.1a.3 .3 0 0 1 .4 .3 .38 .38 0 0 1-.4 .2 .38 .38 0 0 1-.3-.3zM21.9 50.1a.26 .26 0 0 0-.1 .3 .26 .26 0 0 0 .2 .2h.2a.26 .26 0 0 0 .3-.2 .26 .26 0 0 0-.2-.3M22.4 58.4l-.1-.1a.35 .35 0 0 0-.4 .2 .35 .35 0 0 0 .3 .5 .22 .22 0 0 0 .2-.2 .22 .22 0 0 0-.2-.3 .22 .22 0 0 0-.2 .2M22.5 44.5h.5l.2 .2-.1 .2-.6 .1"/>
<path d="M22.5 43.4l.3-.1a.3 .3 0 0 1 .4 .3 .38 .38 0 0 1-.4 .2 .38 .38 0 0 1-.3-.3zM23.2 44h-.7l.1 .2M24.7 49.9l.7 .5M25.4 49.4h-.7l.2 .2M25.4 49.9l-.7 .5M31 58.3v.5l.2 .2 .3-.1v-.6M31.5 50.3a.26 .26 0 0 0-.3-.2 .26 .26 0 0 0-.2 .3v.2a.26 .26 0 0 0 .2 .3 .26 .26 0 0 0 .3-.2M31.5 52.3a.26 .26 0 0 0-.3-.1 .26 .26 0 0 0-.2 .2v.2a.26 .26 0 0 0 .2 .3 .26 .26 0 0 0 .3-.2M31.8 58.4l.1-.1h.2l.1 .1-.1 .2-.3 .4h.4M31.8 50.3l.2-.2h.1l.1 .2-.1 .2-.3 .3h.5M31.8 52.3l.2-.1h.1l.1 .1-.1 .2-.3 .4h.5M32.6 50.3l.1-.2h.1l.2 .2-.1 .2-.4 .3h.5"/>
<path d="M32.6 58.3h.1a.37 .37 0 0 1 .3 .3 .37 .37 0 0 1-.3 .4 .45 .45 0 0 1-.1-.7zM33 52.4a.22 .22 0 0 1-.3 .2 .22 .22 0 0 1-.1-.3 .22 .22 0 0 1 .4 0v.1a.34 .34 0 0 1-.3 .5l-.1-.1M37.3 44.7h.5l.2 .2-.1 .2-.6 .1M37.7 43.4v.5l-.4-.3h.7M38 44.2h-.7l.1 .2"/>
</g>
<g fill="none" stroke="#f00" stroke-width=".07">
<path d="M2.5 27.4h.3v.2h-.4zM2.8 26.9v.3l-.3-.3-.1 .2 .1 .1M5 27.3h.3l.1 .2h-.4zM5.4 26.8v.3l-.3-.2-.1 .1 .1 .1M5.4 26.6h-.4l.1 .1M9.3 29.7h.1a.21 .21 0 0 1 .2 .2 .21 .21 0 0 1-.2 .2h-.1zM9.3 39.9h.1a.21 .21 0 0 1 .2 .2 .21 .21 0 0 1-.2 .2h-.1zM9.3 34.8h.1a.21 .21 0 0 1 .2 .2 .21 .21 0 0 1-.2 .2h-.1zM9.3 32.3h.1a.21 .21 0 0 1 .2 .2 .21 .21 0 0 1-.2 .2h-.1zM9.4 37.4h.1a.21 .21 0 0 1 .2 .2 .21 .21 0 0 1-.2 .2h-.1zM9.7 29.8l.1-.1v.4M9.7 40l.1-.1v.4"/>
<path d="M9.7 34.9l.1-.1v.4M9.7 32.4l.1-.1v.4M9.8 37.4h.1v.4M10 34.9l.1-.1 .1 .1-.2 .3h.2M10 32.3h.2l-.1 .1a.13 .13 0 0 1 .1 .2 .13 .13 0 0 1-.2 0M10.1 37.4h.1v.4M10.3 30h-.3l.2-.3v.4M8.5 54.2h.3v.2h-.4zM8.8 53.7v.3l-.3-.3-.1 .2 .1 .1M8.8 53.3v.3l-.3-.3-.1 .2h.1M9.4 45.2h.1a.21 .21 0 0 1 .1 .2 .21 .21 0 0 1-.1 .2h-.1zM9.4 47.1h.1a.21 .21 0 0 1 .1 .2 .21 .21 0 0 1-.1 .2h-.1z"/>
<path d="M9.4 42.4h.2a.21 .21 0 0 1 .1 .2 .21 .21 0 0 1-.1 .2h-.2zM9.7 53.5v-.2l.1 .1a.13 .13 0 0 1 .2-.1 .15 .15 0 0 1 0 .3M9.7 54.2h.3l.1 .2h-.4zM9.8 45.3l.1-.1v.4M9.8 47.2l.1-.1v.4M10 45.2h.3l-.2 .4M10.1 47.1v.1l.2 .1a.13 .13 0 0 1-.1 .2 .13 .13 0 0 1-.1-.2l.2-.1-.1-.1zM10.1 53.7v.3l-.3-.3-.1 .2 .1 .1M10.1 42.6a.12 .12 0 0 1-.2 .1 .12 .12 0 0 1 0-.2 .12 .12 0 0 1 .2 0v.3h-.2M11 53.3v.2l.2-.2a.13 .13 0 0 1 .2 .1 .13 .13 0 0 1-.2 .1l-.1-.2zM11 54.2h.3v.2h-.3zM11.3 53.7v.3l-.3-.3v.2v.1"/>
<path d="M12.3 54.2h.3v.2h-.4zM12.6 53.7v.3l-.3-.3-.1 .2 .1 .1M12.6 53.5l-.4-.2v.3M13.5 54.2h.3l.1 .2h-.4zM13.8 53.3v.3l-.3-.2h.4M13.9 53.7v.3l-.3-.3-.1 .2 .1 .1M15.8 42.2h.2a.21 .21 0 0 1 .1 .2 .21 .21 0 0 1-.1 .2h-.2zM15.8 41.3h.2a.21 .21 0 0 1 .1 .2 .21 .21 0 0 1-.1 .2h-.2zM16.3 42.3v-.1l.2 .1-.2 .3h.2M16.3 41.4l.1-.1 .1 .1-.2 .3h.2M16.9 42.2h-.2v.2a.14 .14 0 0 1 .2 0 .14 .14 0 0 1 0 .2 .14 .14 0 0 1-.2-.1M16.9 41.4v-.1a.17 .17 0 0 0-.2 .2 .17 .17 0 0 0 .2 .1 .12 .12 0 0 0-.1-.1 .12 .12 0 0 0-.1 .1"/>
<circle cx="2.6" cy="26.6" r=".18"/>
<circle cx="10.1" cy="40.1" r=".18"/>
</g>
<g fill="none" stroke="#f00" stroke-width=".11">
<path d="M26.1 19.8v.5l-.4-.3h.6M19.3 36.2v.3l.2 .1 .3-.4a.22 .22 0 0 1 .2 .2 .22 .22 0 0 1-.2 .2l-.3-.4zM19.6 38v-.4h-.2l-.1 .4h.7M20 36.9v.4l-.6-.4-.1 .2 .2 .2M20 37.6l-.4 .2M23.8 36.2a.2 .2 0 0 1 .2 .3 .2 .2 0 0 1-.3 0 .2 .2 0 0 1 0-.3h.1a.31 .31 0 0 1 .5 .2l-.1 .2M23.9 38v-.4h-.2l-.1 .4h.7M24.3 36.9v.4l-.5-.4-.2 .2 .2 .2M24.3 37.5l-.4 .3M26 21.4v-.4h-.3v.4h.6M26.3 20.5h-.6l.1 .2M26.3 20.9l-.3 .3"/>
<path d="M11.3 44.9h-.1a.32 .32 0 0 0 .3 .4 .32 .32 0 0 0 .3-.3 .2 .2 0 0 0-.1-.2 .2 .2 0 0 0-.3 .2 .2 .2 0 0 0 .2 .2M11.5 46.6v-.4h-.3v.4h.6M11.8 45.5v.4l-.5-.4-.1 .3 .1 .1M11.8 46.2l-.3 .2"/>
</g>
<g font-size="1.2" fill="#fff">
<text x="14.7" y="5.4">Q1</text>
<text x="20.5" y="10.4">C2</text>
<text x="26.4" y="9">D2</text>
<text x="13.7" y="17.1">C14</text>
<text x="14.2" y="15.3">D29</text>
<text x="26.9" y="13">Q3</text>
<text x="28.6" y="17.2">C47</text>
<text x="32.2" y="17.5">D4</text>
<text x="10" y="20.4" transform="rotate(-90 10 20.4)">U19</text>
<text x="13.7" y="19">C12</text>
<text x="13.7" y="20.9">C13</text>
<text x="18.5" y="18.5" transform="rotate(-90 18.5 18.5)">C11</text>
<text x="23.5" y="22.2" transform="rotate(-90 23.5 22.2)">U1</text>
<text x="27.4" y="21.2">C54</text>
<text x="27.9" y="18.2" transform="rotate(-90 27.9 18.2)">C49</text>
<text x="8.6" y="26.8">C51</text>
<text x="8.8" y="25.2">C5</text>
<text x="19.2" y="24.8" transform="rotate(-90 19.2 24.8)">U3</text>
<text x="29.3" y="25.2" transform="rotate(-90 29.3 25.2)">Q6</text>
<text x="38.1" y="26.2" transform="rotate(-90 38.1 26.2)">OSC1</text>
<text x="14.1" y="35.7">D3</text>
<text x="14.9" y="31.7" transform="rotate(-90 14.9 31.7)">U21</text>
<text x="20.2" y="32.1">L1</text>
<text x="25.6" y="35.5">C8</text>
<text x="25.8" y="32">C17</text>
<text x="26" y="33.7">C7</text>
<text x="26" y="30.2">C9</text>
<text x="13.8" y="39.8">U7</text>
<text x="23" y="38.4" transform="rotate(-90 23 38.4)">C41</text>
<text x="25.6" y="37.2">C6</text>
<text x="31.2" y="38" transform="rotate(-90 31.2 38)">C16</text>
<text x="13.3" y="46.3">U9</text>
<text x="18.4" y="47.2" transform="rotate(-90 18.4 47.2)">C46</text>
<text x="23.5" y="45" transform="rotate(-90 23.5 45)">U10</text>
<text x="38.3" y="45.2" transform="rotate(-90 38.3 45.2)">U14</text>
<text x="3.1" y="53.7">U23</text>
<text x="8.3" y="50.6">C23</text>
<text x="14.1" y="51.9">D19</text>
<text x="20.2" y="52.5" transform="rotate(-90 20.2 52.5)">C38</text>
<text x="22.8" y="50.7" transform="rotate(-90 22.8 50.7)">C30</text>
<text x="25.7" y="50.4" transform="rotate(-90 25.7 50.4)">X1</text>
<text x="30.9" y="51.1">C22</text>
<text x="31" y="53.2">C29</text>
<text x="10.1" y="59.3">U22</text>
<text x="20.7" y="59.3">U16</text>
<text x="31" y="59.3">U20</text>
</g>
<g font-size="1.1" fill="#fff">
<text x="26.6" y="21.4" transform="rotate(-90 26.6 21.4)">R14</text>
<text x="20.2" y="38.1" transform="rotate(-90 20.2 38.1)">R28</text>
<text x="24.6" y="38" transform="rotate(-90 24.6 38)">R29</text>
<text x="12.1" y="46.7" transform="rotate(-90 12.1 46.7)">R26</text>
</g>
<g font-size=".9" fill="#fff">
<text x="13.5" y="8.1">R6</text>
<text x="15.7" y="8.1">C3</text>
<text x="17.5" y="9.1">R4</text>
<text x="17.6" y="10.2">R3</text>
<text x="17.9" y="8.1">R2</text>
<text x="19.6" y="9.1">R5</text>
<text x="20.3" y="7.9">C1</text>
<text x="23.7" y="9.9" transform="rotate(-90 23.7 9.9)">R8</text>
<text x="7.8" y="15.5">R39</text>
<text x="19.2" y="14.6" transform="rotate(-90 19.2 14.6)">C15</text>
<text x="20.4" y="17.7">R13 R11</text>
<text x="27.6" y="22.4">C53</text>
<text x="27.7" y="19.5">R35</text>
<text x="28.8" y="18.4">C48</text>
<text x="30.9" y="20.5" transform="rotate(-90 30.9 20.5)">R18</text>
<text x="31.2" y="23.5" transform="rotate(-90 31.2 23.5)">R44</text>
<text x="31.6" y="20.8">C21</text>
<text x="31.9" y="19.6">R19</text>
<text x="12.6" y="27.7">C52</text>
<text x="16.6" y="26.1" transform="rotate(-90 16.6 26.1)">C4</text>
<text x="20.2" y="26.8">R12 C19</text>
<text x="21.1" y="27.9">C18</text>
<text x="26.4" y="27.5" transform="rotate(-90 26.4 27.5)">R10 R15</text>
<text x="27.4" y="26.9" transform="rotate(-90 27.4 26.9)">R45</text>
<text x="34.7" y="25.6" transform="rotate(-90 34.7 25.6)">C32</text>
<text x="35.9" y="25.6" transform="rotate(-90 35.9 25.6)">C31</text>
<text x="39.8" y="28.2">R20</text>
<text x="39.9" y="27.1">R21</text>
<text x="40.2" y="25.9" transform="rotate(-90 40.2 25.9)">C35</text>
<text x="35.2" y="30.6" transform="rotate(-90 35.2 30.6)">C24</text>
<text x="36.4" y="30.6" transform="rotate(-90 36.4 30.6)">C27</text>
<text x="37.2" y="31.2">C34</text>
<text x="12.2" y="39.8" transform="rotate(-90 12.2 39.8)">C25</text>
<text x="17.5" y="40.2" transform="rotate(-90 17.5 40.2)">C40</text>
<text x="18.7" y="40.2" transform="rotate(-90 18.7 40.2)">C26</text>
<text x="19.8" y="40.2" transform="rotate(-90 19.8 40.2)">C36</text>
<text x="21.1" y="40.1" transform="rotate(-90 21.1 40.1)">C33</text>
<text x="31.9" y="41.2">R32</text>
<text x="32.7" y="37.7" transform="rotate(-90 32.7 37.7)">C10</text>
<text x="9.1" y="44.9">C44</text>
<text x="15.6" y="43.7">R24</text>
<text x="19.4" y="43.6" transform="rotate(-90 19.4 43.6)">C28</text>
<text x="28.1" y="43.3" transform="rotate(-90 28.1 43.3)">C39</text>
<text x="31.8" y="43.5">R34</text>
<text x="31.9" y="44.6">R30</text>
<text x="31.9" y="42.3">R33</text>
<text x="32" y="45.8">R31</text>
<text x="9.1" y="48.6">C45</text>
<text x="27.9" y="51" transform="rotate(-90 27.9 51)">R27</text>
<text x="36.8" y="56.2">R22</text>
<text x="36.8" y="54.5">R23</text>
</g>
<text font-size=".8" fill="#fff" x="23.8" y="14.4" transform="rotate(-90 23.8 14.4)">D1</text>
<g font-size=".7" fill="#fff">
<text x="3" y="27.6" transform="rotate(-90 3 27.6)">D20</text>
<text x="5.5" y="27.6" transform="rotate(-90 5.5 27.6)">D21</text>
<text x="9.3" y="30.3">D14</text>
<text x="9.3" y="35.4">D12</text>
<text x="9.3" y="32.8">D13</text>
<text x="9.3" y="40.5">D10</text>
<text x="9.4" y="37.9">D11</text>
<text x="15.8" y="41.9">D26</text>
<text x="9.3" y="45.8">D17</text>
<text x="9.3" y="47.6">D18</text>
<text x="9.4" y="43">D9</text>
<text x="15.8" y="42.8">D25</text>
<text x="9" y="54.4" transform="rotate(-90 9 54.4)">D22</text>
<text x="10.2" y="54.4" transform="rotate(-90 10.2 54.4)">D23</text>
<text x="11.5" y="54.4" transform="rotate(-90 11.5 54.4)">D28</text>
<text x="12.8" y="54.4" transform="rotate(-90 12.8 54.4)">D27</text>
<text x="14.1" y="54.4" transform="rotate(-90 14.1 54.4)">D24</text>
</g>
</svg>
